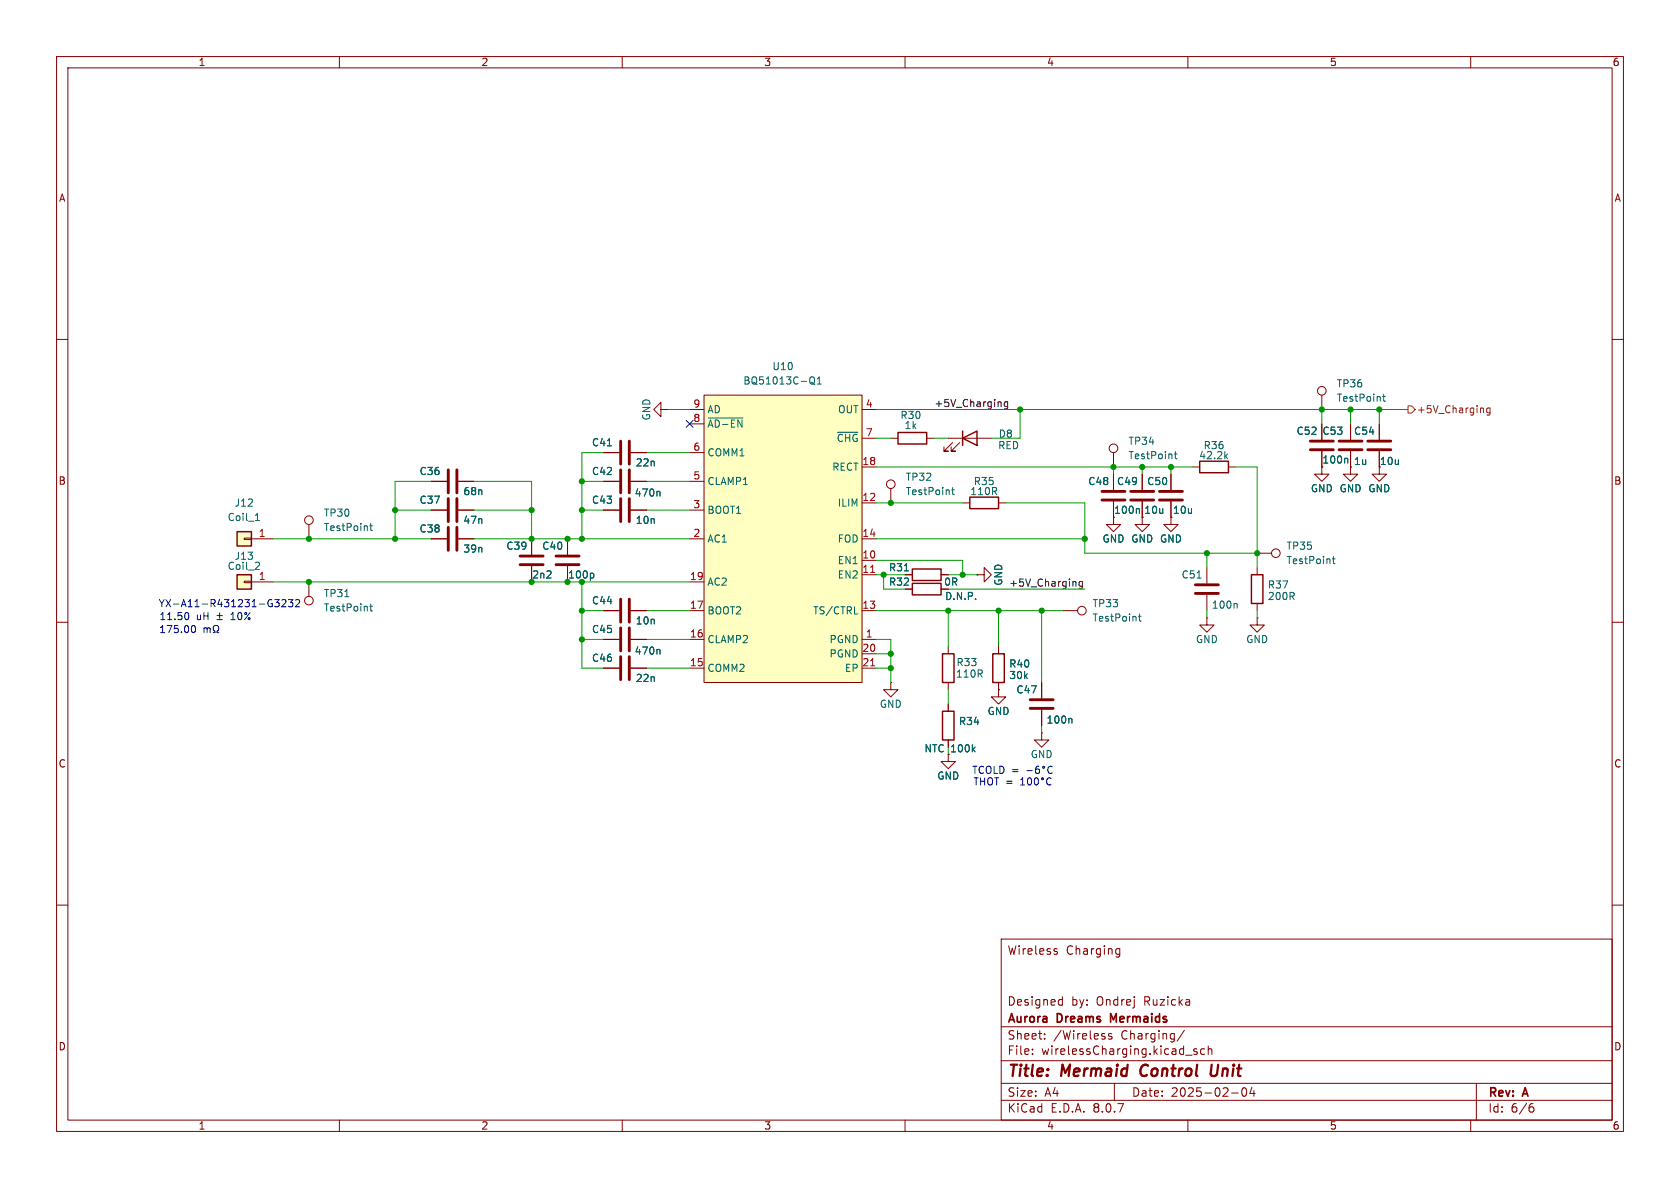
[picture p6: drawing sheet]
<svg xmlns="http://www.w3.org/2000/svg" width="297mm" height="210mm" viewBox="0 0 297 210" stroke-linecap="round" stroke-linejoin="round" font-family="sans-serif">
<g fill="none" stroke="#840000" stroke-width=".18">
<path d="M10 10h277v190h-277zM12 12h273v186h-273zM60 10v2M110 10v2M160 10v2M210 10v2M260 10v2M10 60h2M285 60h2M10 110h2M285 110h2M10 160h2"/>
<path d="M177 166h108v32h-108zM186.5 168.2l.4 .1 .1 .2-.3 .2h-.2M186.5 167.7l.4 .1M187.4 176.7l.4 .1M187.8 176.2v1.5M187.8 177.6l-.4 .1M197.5 167.7l.5 .1M198 168.6l-.5 .1M198 167.7v1.2l-.2 .2-.3 .1M285 160h2M60 198v2M110 198v2"/>
<path d="M160 198v2M177 194.5h108M177 191.5h108M177 187.5h108M177 181.5h108M182.5 186.3v.1M182.5 185.5v.1M184.7 183.6v.1M184.7 182.8v.1M196.5 182.8l-.3-.1-.2 .2v.2l.5 .2v.3h-.5M197 191.5v3M209.4 182.1l-1.3 2"/>
<path d="M209.6 186.5h1.1M210 198v2M211.6 185.5l-.4-.1-.2 .2 .1 .2 .5 .2v.3h-.6M213 185.5l-.5-.1-.3 .3v.4l.2 .2h.6M213.6 185.5l.2-.1 .4 .1v.9M213.6 184.9v1.5M217.7 193.2h1.2M219.7 192.4l.2-.1a.81 .81 0 0 1 .6 .6 .81 .81 0 0 1-.3 .8l-.2 .1a.81 .81 0 0 1-.3-1.4zM221.3 192.2l-.3 1.1h.9M221.7 192.8v1M260 198v2M261 191.5v6.5"/>
<path d="M270.6 195.7h.4l.2 .3-.1 .5-.5 .1M271 195.1l-.4 .1"/>
</g>
<path d="M201.9 188.5a1.27 1.27 0 0 0 0 1.6M214.2 188.2l-.2 1.6 .2 .3a.66 .66 0 0 0 .8-.1" fill="none" stroke="#840000" stroke-width=".4"/>
<path d="M196.8 180.3l-.5-1.1v1.5" fill="none" stroke="#840000" stroke-width=".3"/>
<path d="M41.9 101.6h2.5v2.5h-2.5z" fill="#ffffc2"/>
<g fill="none" stroke="#840000" stroke-width=".18">
<path d="M233.7 79.8v4h1.2l-1.2 1.3-1.3-1.3h1.3M233.7 69.9v2.5M233.7 74.9v2.8M238.8 74.9v2.8M238.8 79.8v2.8M243.8 74.9v2.8M243.8 79.8v2.8M76.2 85.1h2.8M76.2 90.2h2.8M81 85.1h2.8M81 90.2h2.8M94 95.3v2.7"/>
<path d="M106.7 85.1h2.8M111.5 85.1h2.8M196.8 83.8v2.8M196.8 88.6v2.8M201.9 83.8v2.8M201.9 88.6v2.8M207 83.8v2.8M207 88.6v2.8M222.2 97.8h2.6M43.2 102.7h1.2v.3h-1.2zM44.4 102.9h3.9M54.6 102.9v2.5"/>
<path d="M94 100.1v2.8M176.5 114.3v1.3M222.2 100.3v1.3M222.2 106.7v1.3M157.5 120.7v1.2h1.2l-1.2 1.3-1.3-1.3h1.3M157.5 120.7h.1M167.6 133.4v1.2h1.3l-1.3 1.3-1.2-1.3h1.2M176.5 120.7v1.2"/>
<circle cx="233.7" cy="69.1" r=".76"/>
<circle cx="225.6" cy="97.8" r=".76"/>
<circle cx="54.6" cy="106.2" r=".76"/>
</g>
<path d="M41.9 101.6h2.5v2.5h-2.5zM175.5 115.6h2v5.1h-2zM221.2 101.6h2.1v5.1h-2.1z" fill="none" stroke="#840000" stroke-width=".25"/>
<path d="M244.4 70.1h.5M244.6 69.7v1.1l.3 .1M45.6 99.4l.3 .2-.1 .3-.7 .8h.8M116.5 86.9l.2 .1v.7M201.3 89.9l.1 .2v.6M235.5 98.8h.5M235.7 98.4v1.1l.3 .1M238.1 81l.2 .2v.7M61 105.5h.7M65.4 107.2h.4M65.5 106.8v1l.3 .2" fill="none" stroke="#006464" stroke-width=".18"/>
<g fill="none" stroke="#840000" stroke-width=".51">
<path d="M231.6 79.5h4.1M231.6 78h4.1M236.7 79.5h4.1M236.7 78h4.1M241.8 79.5h4.1M241.8 78h4.1M79.2 83.1v4M79.2 88.1v4.1M80.8 83.1v4M80.8 88.1v4.1M91.9 99.8h4.1M91.9 98.3h4.1"/>
<path d="M109.7 83.1v4M111.3 83.1v4M194.8 88.4h4.1M194.8 86.9h4.1M199.9 88.4h4.1M199.9 86.9h4.1M205 88.4h4M205 86.9h4"/>
</g>
<path d="M41.9 94h2.5v2.5h-2.5z" fill="#ffffc2"/>
<g fill="none" stroke="#840000" stroke-width=".18">
<path d="M43.2 95.1h1.2v.3h-1.2zM44.4 95.3h3.9M54.6 92.7v2.6M76.2 95.3h2.8M81 95.3h2.8M100.3 95.3v2.7M106.7 80h2.8M111.5 80h2.8M210.8 82.6h1.3M217.2 82.6h1.2M238.8 82.6v1.2h1.2l-1.2 1.3-1.3-1.3h1.3M238.8 82.6h.1"/>
<path d="M243.8 82.6v1.2h1.3l-1.3 1.3-1.2-1.3h1.2M100.3 100.1v2.8M106.7 113h2.8M106.7 108h2.8M106.7 118.1h2.8M111.5 113h2.8M111.5 108h2.8M111.5 118.1h2.8M167.6 114.3v1.3M213.4 109.2v1.3h1.2l-1.2 1.3-1.3-1.3h1.3M213.4 109.2h.1M222.2 109.2v1.3h1.3l-1.3 1.3-1.2-1.3h1.2"/>
<path d="M222.2 109.2h.1M167.6 120.7v1.2M167.6 124.5v1.2M167.6 130.8v1.3M176.5 121.9v1.3h1.3l-1.3 1.3-1.2-1.3h1.2M176.5 121.9h.1M184.1 129.5v1.3h1.3l-1.3 1.3-1.2-1.3h1.2M184.1 129.5h.1M184.1 120.7v2.7M184.1 125.5v2.8"/>
<circle cx="54.6" cy="91.9" r=".76"/>
</g>
<path d="M41.9 94h2.5v2.5h-2.5zM212.1 81.5h5.1v2.1h-5.1zM166.6 115.6h2.1v5.1h-2.1zM166.6 125.7h2.1v5.1h-2.1z" fill="none" stroke="#840000" stroke-width=".25"/>
<path d="M107.4 78.8h.7M45.1 92h.8M45.4 90.9l.1-.2v1.3M65.4 93h.4M65.5 92.5v1.1l.3 .2M216.7 80.6l.3 .5M217 80.3l-.5 .4M104.7 101.3l.3 .3v.3l-.3 .3M116.5 114.8l.2 .2v.6M189.3 127l.2 .2v.6" fill="none" stroke="#006464" stroke-width=".18"/>
<g fill="none" stroke="#840000" stroke-width=".51">
<path d="M109.7 78v4M111.3 78v4M79.2 93.2v4.1M80.8 93.2v4.1M98.3 99.8h4.1M98.3 98.3h4.1M109.7 105.9v4.1M109.7 111v4.1M109.7 116.1v4M111.3 105.9v4.1M111.3 111v4.1M111.3 116.1v4"/>
<path d="M182.1 125.2h4.1M182.1 123.7h4.1"/>
</g>
<path d="M124.5 69.9h27.9v50.8h-27.9z" fill="#ffffc2"/>
<g fill="none" stroke="#840000" stroke-width=".18">
<path d="M116.8 72.4v-1.3l-1.2 1.3 1.2 1.3v-1.3h1.3M118.1 72.4h.1M121.9 72.4h2.6M121.9 74.9h2.6M124.5 69.9h27.9v50.8h-27.9zM152.4 72.4h2.5M152.4 77.5h2.5M157.5 77.5h1.2M163.8 77.5h1.3M167.6 77.5h7.7M168.4 78.2l-1.5 1.6h.7h-.7v-.8M169.7 78.2l-1.6 1.6h.8h-.8v-.8"/>
<path d="M233.7 74.9v2.8M233.7 79.8v2.8M238.8 74.9v2.8M238.8 79.8v2.8M243.8 74.9v2.8M243.8 79.8v2.8M76.2 95.3h2.8M76.2 90.2h2.8M76.2 85.1h2.8M81 95.3h2.8M81 90.2h2.8M81 85.1h2.8"/>
<path d="M94 95.3v2.7M100.3 95.3v2.7M106.7 90.2h2.8M106.7 85.1h2.8M106.7 80h2.8M111.5 90.2h2.8M111.5 85.1h2.8M111.5 80h2.8M121.9 95.3h2.6M121.9 90.2h2.6M121.9 85.1h2.6M121.9 80h2.6"/>
<path d="M152.4 99.1h2.5M152.4 88.9h2.5M152.4 95.3h2.5M152.4 82.6h2.5M157.5 86.4v2.5M170.2 88.9h1.2M176.5 88.9h1.3M196.8 88.6v4.1h1.3l-1.3 1.3-1.2-1.3h1.2M196.8 80v2.6M196.8 83.8v2.8M201.9 88.6v4.1h1.3l-1.3 1.3-1.2-1.3h1.2M201.9 83.8v2.8"/>
<path d="M207 88.6v4.1h1.3l-1.3 1.3-1.3-1.3h1.3M207 83.8v2.8M238.8 82.6h.1M94 100.1v2.8M100.3 100.1v2.8M106.7 113h2.8M106.7 108h2.8M106.7 118.1h2.8M111.5 113h2.8M111.5 108h2.8M111.5 118.1h2.8M121.9 113h2.6"/>
<path d="M121.9 108h2.6M121.9 118.1h2.6M121.9 102.9h2.6M152.4 113h2.5M152.4 101.6h2.5M152.4 108h2.5M152.4 118.1h2.5M152.4 115.6h2.5M160 101.6h1.3M160 104.1h1.3M166.4 101.6h1.2M172.7 101.6h1.3v-1.3l1.3 1.3-1.3 1.3v-1.3"/>
<path d="M172.7 101.6h.1M176.5 114.3v1.3M188 108h2.5M213.4 100.3v2.8M213.4 105.2v2.8M167.6 124.5v1.2M167.6 130.8v1.3M176.5 121.9h.1M176.5 120.7v1.2M184.1 120.7v2.7M184.1 125.5v2.8"/>
<circle cx="196.8" cy="79.2" r=".76"/>
<circle cx="157.5" cy="85.6" r=".76"/>
<circle cx="191.3" cy="107.9" r=".76"/>
</g>
<path d="M153.9 101.2h.7M153.9 117.7h.7" fill="none" stroke="#a90000" stroke-width=".18"/>
<g fill="none" stroke="#006464" stroke-width=".18">
<path d="M107.4 78.8h.7M125.2 73.9h6.2M143.2 66.8l.2-.2a.43 .43 0 0 1 .6 .4v.5a.43 .43 0 0 1-.3 .4 .43 .43 0 0 1-.5-.2M143.4 67.6l.7 .4M144.5 67.9h.7M144.5 67l.3-.4v1.3M148 76.4h3.7M207.8 79.8v1.1l.3 .2M116.5 86.9l.2 .1v.7M168.2 86.6h.5M168.4 86.2v1.1l.3 .1M201.3 89.9l.1 .2v.6"/>
<path d="M207.6 80.3h.5M238.1 81l.2 .2v.7M104.7 101.3l.3 .3v.3l-.3 .3M116.5 114.8l.2 .2v.6M151.1 108.5h.6M159.9 100.9h.7M201.3 109h.4M201.4 108.5v1.1l.3 .2M211.6 102.2h.7M218.5 106.7l.2 .1v.7M189.3 127l.2 .2v.6"/>
</g>
<path d="M109.7 88.1v4.1M111.3 88.1v4.1M211.3 104.9h4.1M211.3 103.4h4.1" fill="none" stroke="#840000" stroke-width=".51"/>
<path d="M158.7 76.5h5.1v2h-5.1zM170.2 77.5l2.5-1.3v2.5zM170.2 76.2v2.5M171.4 87.9h5.1v2h-5.1zM161.3 100.6h5.1v2h-5.1zM161.3 103.1h5.1v2.1h-5.1z" fill="none" stroke="#840000" stroke-width=".25"/>
<path d="M248.9 71.8h.7l.6 .6-.6 .6h-.7zM262.2 72.2l.1 .8M263.4 72.1v1.1l-.2 .2-.3-.1M263.4 72.2l-.3-.1-.3 .3 .1 .5h.5" fill="none" stroke="#725600" stroke-width=".18"/>
<path d="M176.9 71.1l.1 .8M178.1 71v1.1l-.2 .2-.3-.1M178.1 71.1l-.3-.1-.3 .3 .2 .5h.4M190.2 102.8v.8M191.4 102.8v1l-.3 .3-.3-.1M191.4 102.8h-.4l-.2 .2 .1 .6h.5" fill="none" stroke="#0f0f0f" stroke-width=".18"/>
<g fill="none" stroke="#0000c2" stroke-width=".18">
<path d="M33 108.3a.68 .68 0 0 1 .4 .6 .68 .68 0 0 1-.4 .6M34 110.7l.1-.1a.68 .68 0 0 1 .5 .6 .68 .68 0 0 1-.5 .6l-.1-.1M36.1 111v.8M36.1 111.1l.3-.1 .2 .2M36.6 111.2l.2-.2h.3l.1 .8M36.6 111.2v.6M37.7 111.8h.3v-.2a.54 .54 0 0 1-.3-.7 .54 .54 0 0 1 .8-.3 .58 .58 0 0 1-.1 1v.2h.3M38.3 109.5h1M38.3 108.8h1M38.8 108.3v1M40.8 109.5h.8M40.8 108.6l.4-.3v1.2"/>
<path d="M42.2 108.4l.1-.1a.68 .68 0 0 1 .5 .6 .68 .68 0 0 1-.5 .6l-.1-.1-.2-.3zM44.2 108.3l-1 1.2M48.6 106h.7l-.4 .5 .4 .1v.5l-.2 .2-.5-.2M49.8 106.1l.5-.1 .3 .4-.8 .9h.8M51 106h.8l-.5 .5 .4 .1v.5l-.2 .2-.5-.2M52.3 106.1l.4-.1 .3 .4-.8 .9h.8M180.4 137.9l.4-.4v1.3M180.4 138.8h.8M181.5 136.2h1M181.8 137.6l.1-.1a.68 .68 0 0 1 .5 .6 .68 .68 0 0 1-.5 .7 .84 .84 0 0 1-.1-1.2zM183 137.6l.2-.1a.68 .68 0 0 1 .4 .6 .68 .68 0 0 1-.4 .7l-.2-.2-.2-.3zM183.7 135.5h-.4a.86 .86 0 0 0 0 1.2l.4-.1 .1-.4-.3-.3-.3 .1-.1 .2"/>
<path d="M185.8 137.6a.6 .6 0 0 0-.8 .4 .6 .6 0 0 0 .6 .8l.2-.2M186 135.6a.6 .6 0 0 0-.8 .4 .6 .6 0 0 0 .6 .7l.2-.1"/>
<circle cx="43.4" cy="108.5" r=".18"/>
<circle cx="44" cy="109.4" r=".18"/>
<circle cx="184.3" cy="137.7" r=".18"/>
<circle cx="184.5" cy="135.6" r=".18"/>
</g>
<g fill="none" stroke="#009600" stroke-width=".18">
<path d="M118.1 72.4h3.8M154.9 72.4h94M154.9 77.5h2.6M165.1 77.5h2.5M180.3 72.4v5.1h-5M233.7 72.4v2.5M238.8 72.4v2.5M243.8 72.4v2.5M48.3 95.3h27.9M69.8 90.2h6.4M76.2 85.1h-6.4v10.2M83.8 95.3h38.1"/>
<path d="M83.8 85.1h10.2v10.2M83.8 90.2h10.2M102.9 85.1h3.8M102.9 90.2h3.8M106.7 80h-3.8v15.3M114.3 85.1h7.6M114.3 80h7.6M114.3 90.2h7.6M154.9 82.6h55.9M154.9 95.3h36.9M154.9 88.9h15.3M154.9 99.1h15.3v2.5"/>
<path d="M177.8 88.9h14v8.9h30.4M196.8 82.6v1.2M201.9 82.6v1.2M207 82.6v1.2M213.4 97.8v2.5M218.4 82.6h3.8v17.7M48.3 102.9h52M102.9 108h3.8M102.9 113h3.8M114.3 118.1h7.6M114.3 108h7.6M114.3 113h7.6"/>
<path d="M121.9 102.9h-19v15.2h3.8M154.9 118.1h2.6M154.9 115.6h2.6M154.9 113h2.6v7.7M154.9 108h33.1M154.9 101.6h5.1M156.2 101.6v2.5h3.8M167.6 108v6.3M167.6 101.6h5.1M167.6 104.1h24.2M176.5 108v6.3M184.1 108v12.7"/>
<path d="M213.4 108v1.2M222.2 108v1.2M167.6 121.9v2.6M184.1 128.3v1.2"/>
</g>
<path d="M121.3 74.3l1.2 1.2M122.5 74.3l-1.2 1.2" fill="none" stroke="#000084" stroke-width=".18"/>
<g fill="#009600" stroke="#009600" stroke-width=".18">
<circle cx="54.6" cy="95.3" r=".46"/>
<circle cx="54.6" cy="102.9" r=".46"/>
<circle cx="94" cy="102.9" r=".46"/>
<circle cx="100.3" cy="102.9" r=".46"/>
<circle cx="94" cy="95.3" r=".46"/>
<circle cx="69.8" cy="90.2" r=".46"/>
<circle cx="69.8" cy="95.3" r=".46"/>
<circle cx="94" cy="90.2" r=".46"/>
<circle cx="157.5" cy="115.6" r=".46"/>
<circle cx="184.1" cy="108" r=".46"/>
<circle cx="157.5" cy="118.1" r=".46"/>
<circle cx="238.8" cy="72.4" r=".46"/>
<circle cx="233.7" cy="72.4" r=".46"/>
<circle cx="243.8" cy="72.4" r=".46"/>
<circle cx="222.2" cy="97.8" r=".46"/>
<circle cx="213.4" cy="97.8" r=".46"/>
<circle cx="102.9" cy="108" r=".46"/>
<circle cx="100.3" cy="95.3" r=".46"/>
<circle cx="102.9" cy="85.1" r=".46"/>
<circle cx="102.9" cy="113" r=".46"/>
<circle cx="102.9" cy="90.2" r=".46"/>
<circle cx="102.9" cy="95.3" r=".46"/>
<circle cx="156.2" cy="101.6" r=".46"/>
<circle cx="191.8" cy="95.3" r=".46"/>
<circle cx="157.5" cy="88.9" r=".46"/>
<circle cx="170.2" cy="101.6" r=".46"/>
<circle cx="167.6" cy="108" r=".46"/>
<circle cx="176.5" cy="108" r=".46"/>
<circle cx="180.3" cy="72.4" r=".46"/>
<circle cx="196.8" cy="82.6" r=".46"/>
<circle cx="207" cy="82.6" r=".46"/>
<circle cx="201.9" cy="82.6" r=".46"/>
</g>
<g font-size="2.8" fill="#840000">
<text x="178" y="190.9">Title:</text>
<text x="187.7" y="190.9">Mermaid</text>
<text x="202.5" y="190.9">Control</text>
<text x="215.6" y="190.9">Unit</text>
</g>
<g font-size="2.1" fill="#840000">
<text x="178" y="169">Wireless</text>
<text x="188.4" y="169">Charging</text>
<text x="178" y="178">Designed</text>
<text x="189.4" y="178">by:</text>
<text x="193.9" y="178">Ondrej</text>
<text x="202.4" y="178">Ruzicka</text>
<text x="178" y="184">Sheet:</text>
<text x="178" y="181.2">Aurora</text>
<text x="186.2" y="184">/Wireless</text>
<text x="187" y="181.2">Dreams</text>
<text x="197" y="181.2">Mermaids</text>
<text x="198.2" y="184">Charging/</text>
<text x="178" y="186.7">File:</text>
<text x="184.1" y="186.7">wirelessCharging.kicad_sch</text>
<text x="178" y="196.9">KiCad</text>
<text x="178" y="194.1">Size:</text>
<text x="184.7" y="194.1">A4</text>
<text x="185.7" y="196.9">E.D.A.</text>
<text x="193.3" y="196.9">8.0.7</text>
<text x="200" y="194.1">Date:</text>
<text x="207" y="194.1">2025-02-04</text>
<text x="263" y="194.3">Rev:</text>
<text x="263" y="196.9">Id:</text>
<text x="267.1" y="196.9">6/6</text>
<text x="269.4" y="194.3">A</text>
</g>
<g font-size="1.8" fill="#840000">
<text x="35" y="11.9">1</text>
<text x="85" y="11.9">2</text>
<text x="135" y="11.9">3</text>
<text x="185" y="11.9">4</text>
<text x="235" y="11.9">5</text>
<text x="285" y="11.9">6</text>
<text x="10.3" y="35.9">A</text>
<text x="285.3" y="35.9">A</text>
<text x="243.8" y="82.4">10u</text>
<text x="10.3" y="85.9">B</text>
<text x="285.3" y="85.9">B</text>
<text x="166.8" y="103.7">0R</text>
<text x="10.3" y="135.9">C</text>
<text x="285.3" y="135.9">C</text>
<text x="10.3" y="185.9">D</text>
<text x="285.3" y="185.9">D</text>
<text x="35" y="199.9">1</text>
<text x="85" y="199.9">2</text>
<text x="135" y="199.9">3</text>
<text x="185" y="199.9">4</text>
<text x="235" y="199.9">5</text>
<text x="285" y="199.9">6</text>
</g>
<g font-size="1.8" fill="#006464">
<text x="136.5" y="65.6">U10</text>
<text x="131.3" y="68.2">BQ51013C-Q1</text>
<text x="236.2" y="71.2">TestPoint</text>
<text x="236.2" y="68.7">TP36</text>
<text x="115.2" y="74.4" transform="rotate(-90 115.2 74.4)">GND</text>
<text x="125" y="75.8">~{AD-EN}</text>
<text x="125" y="73.3">AD</text>
<text x="148.1" y="73.3">OUT</text>
<text x="159.1" y="74.3">R30</text>
<text x="159.8" y="76">1k</text>
<text x="176.5" y="77.6">D8</text>
<text x="229.1" y="77.1">C52</text>
<text x="233.7" y="77.1">C53</text>
<text x="239.3" y="77.1">C54</text>
<text x="104.6" y="79.1">C41</text>
<text x="112.3" y="82.7">22n</text>
<text x="125" y="80.9">COMM1</text>
<text x="147" y="83.4">RECT</text>
<text x="147.8" y="78.3">~{CHG}</text>
<text x="176.4" y="79.6">RED</text>
<text x="199.4" y="81.4">TestPoint</text>
<text x="199.4" y="78.8">TP34</text>
<text x="211.9" y="81.4">42.2k</text>
<text x="212.7" y="79.6">R36</text>
<text x="233.7" y="82.1">100n</text>
<text x="239.3" y="82.4">1u</text>
<text x="41.4" y="89.8">J12</text>
<text x="74.1" y="84.2">C36</text>
<text x="74.1" y="89.3">C37</text>
<text x="81.8" y="87.7">68n</text>
<text x="104.6" y="84.2">C42</text>
<text x="104.6" y="89.3">C43</text>
<text x="112.1" y="88">470n</text>
<text x="125" y="86">CLAMP1</text>
<text x="148" y="89.8">ILIM</text>
<text x="160" y="87.7">TestPoint</text>
<text x="160" y="85.2">TP32</text>
<text x="171.4" y="87.7">110R</text>
<text x="172" y="86">R35</text>
<text x="192.3" y="86">C48</text>
<text x="197.4" y="86">C49</text>
<text x="202.7" y="86">C50</text>
<text x="231.6" y="87.2">GND GND GND</text>
<text x="40.1" y="92.3">Coil_1</text>
<text x="57.2" y="94.1">TestPoint</text>
<text x="57.2" y="91.5">TP30</text>
<text x="74.1" y="94.3">C38</text>
<text x="81.8" y="92.8">47n</text>
<text x="112.3" y="92.8">10n</text>
<text x="125" y="91">BOOT1</text>
<text x="196.9" y="91">100n</text>
<text x="202.2" y="91">10u</text>
<text x="207.3" y="91">10u</text>
<text x="40.1" y="100.9">Coil_2</text>
<text x="41.4" y="99.2">J13</text>
<text x="81.8" y="97.9">39n</text>
<text x="89.4" y="97.4">C39</text>
<text x="95.8" y="97.4">C40</text>
<text x="125" y="96.1">AC1</text>
<text x="148" y="96.1">FOD</text>
<text x="148" y="99.9">EN1</text>
<text x="157.1" y="101.2">R31</text>
<text x="194.8" y="96.1">GND GND GND</text>
<text x="227.3" y="99.9">TestPoint</text>
<text x="227.3" y="97.4">TP35</text>
<text x="57.2" y="105.8">TP31</text>
<text x="94" y="102.5">2n2</text>
<text x="104.6" y="107">C44</text>
<text x="125" y="103.7">AC2</text>
<text x="148" y="102.5">EN2</text>
<text x="157.1" y="103.7">R32</text>
<text x="167" y="106.3">D.N.P.</text>
<text x="177.4" y="103.6" transform="rotate(-90 177.4 103.6)">GND</text>
<text x="193" y="107.5">TP33</text>
<text x="208.8" y="102.5">C51</text>
<text x="214.1" y="107.8">100n</text>
<text x="224" y="106.3">200R</text>
<text x="224" y="104.2">R37</text>
<text x="57.2" y="108.3">TestPoint</text>
<text x="104.6" y="112.1">C45</text>
<text x="112.3" y="110.6">10n</text>
<text x="125" y="113.9">CLAMP2</text>
<text x="125" y="108.8">BOOT2</text>
<text x="143.6" y="108.8">TS/CTRL</text>
<text x="146.5" y="113.9">PGND</text>
<text x="193" y="110.1">TestPoint</text>
<text x="211.3" y="113.9">GND</text>
<text x="220.2" y="113.9">GND</text>
<text x="104.6" y="117.2">C46</text>
<text x="112.1" y="115.9">470n</text>
<text x="125" y="119">COMM2</text>
<text x="146.5" y="116.4">PGND</text>
<text x="149.3" y="119">EP</text>
<text x="168.9" y="120">110R</text>
<text x="169" y="118">R33</text>
<text x="178.3" y="118.2">R40</text>
<text x="112.3" y="120.8">22n</text>
<text x="155.4" y="125.3">GND</text>
<text x="178.3" y="120.2">30k</text>
<text x="179.6" y="122.8">C47</text>
<text x="169.4" y="128.4">R34</text>
<text x="174.5" y="126.6">GND</text>
<text x="184.9" y="128.1">100n</text>
<text x="163.3" y="133.2">NTC 100k</text>
<text x="182.1" y="134.2">GND</text>
<text x="165.6" y="138">GND</text>
</g>
<g font-size="1.8" fill="#a90000">
<text x="122.5" y="74.7">8</text>
<text x="122.5" y="72.1">9</text>
<text x="153" y="72.1">4</text>
<text x="153" y="77.2">7</text>
<text x="122.5" y="79.8">6</text>
<text x="152.4" y="82.3">18</text>
<text x="122.5" y="89.9">3</text>
<text x="122.5" y="84.8">5</text>
<text x="152.4" y="88.6">12</text>
<text x="45.6" y="95">1</text>
<text x="122.5" y="95">2</text>
<text x="152.4" y="95">14</text>
<text x="152.4" y="98.8">10</text>
<text x="152.4" y="101.3">11</text>
<text x="45.6" y="102.6">1</text>
<text x="121.9" y="107.7">17</text>
<text x="121.9" y="102.6">19</text>
<text x="152.4" y="107.7">13</text>
<text x="121.9" y="112.8">16</text>
<text x="153" y="112.8">1</text>
<text x="121.9" y="117.9">15</text>
<text x="152.4" y="115.3">20</text>
<text x="152.4" y="117.9">21</text>
</g>
<g font-size="1.8" fill="#0f0f0f">
<text x="165.1" y="72">+5V_Charging</text>
<text x="178.3" y="103.8">+5V_Charging</text>
</g>
<text font-size="1.8" fill="#725600" x="250.4" y="73.3">+5V_Charging</text>
<g font-size="1.8" fill="#0000c2">
<text x="28" y="107.5">YX-A11-R431231-G3232</text>
<text x="28" y="112.1">175.00</text>
<text x="28.1" y="109.8">11.50</text>
<text x="34.7" y="109.8">uH</text>
<text x="171.8" y="137">TCOLD =</text>
<text x="172" y="139">THOT =</text>
</g>
<text font-size="1.8" fill="#009600" x="100.3" y="102.5">100p</text>
</svg>
